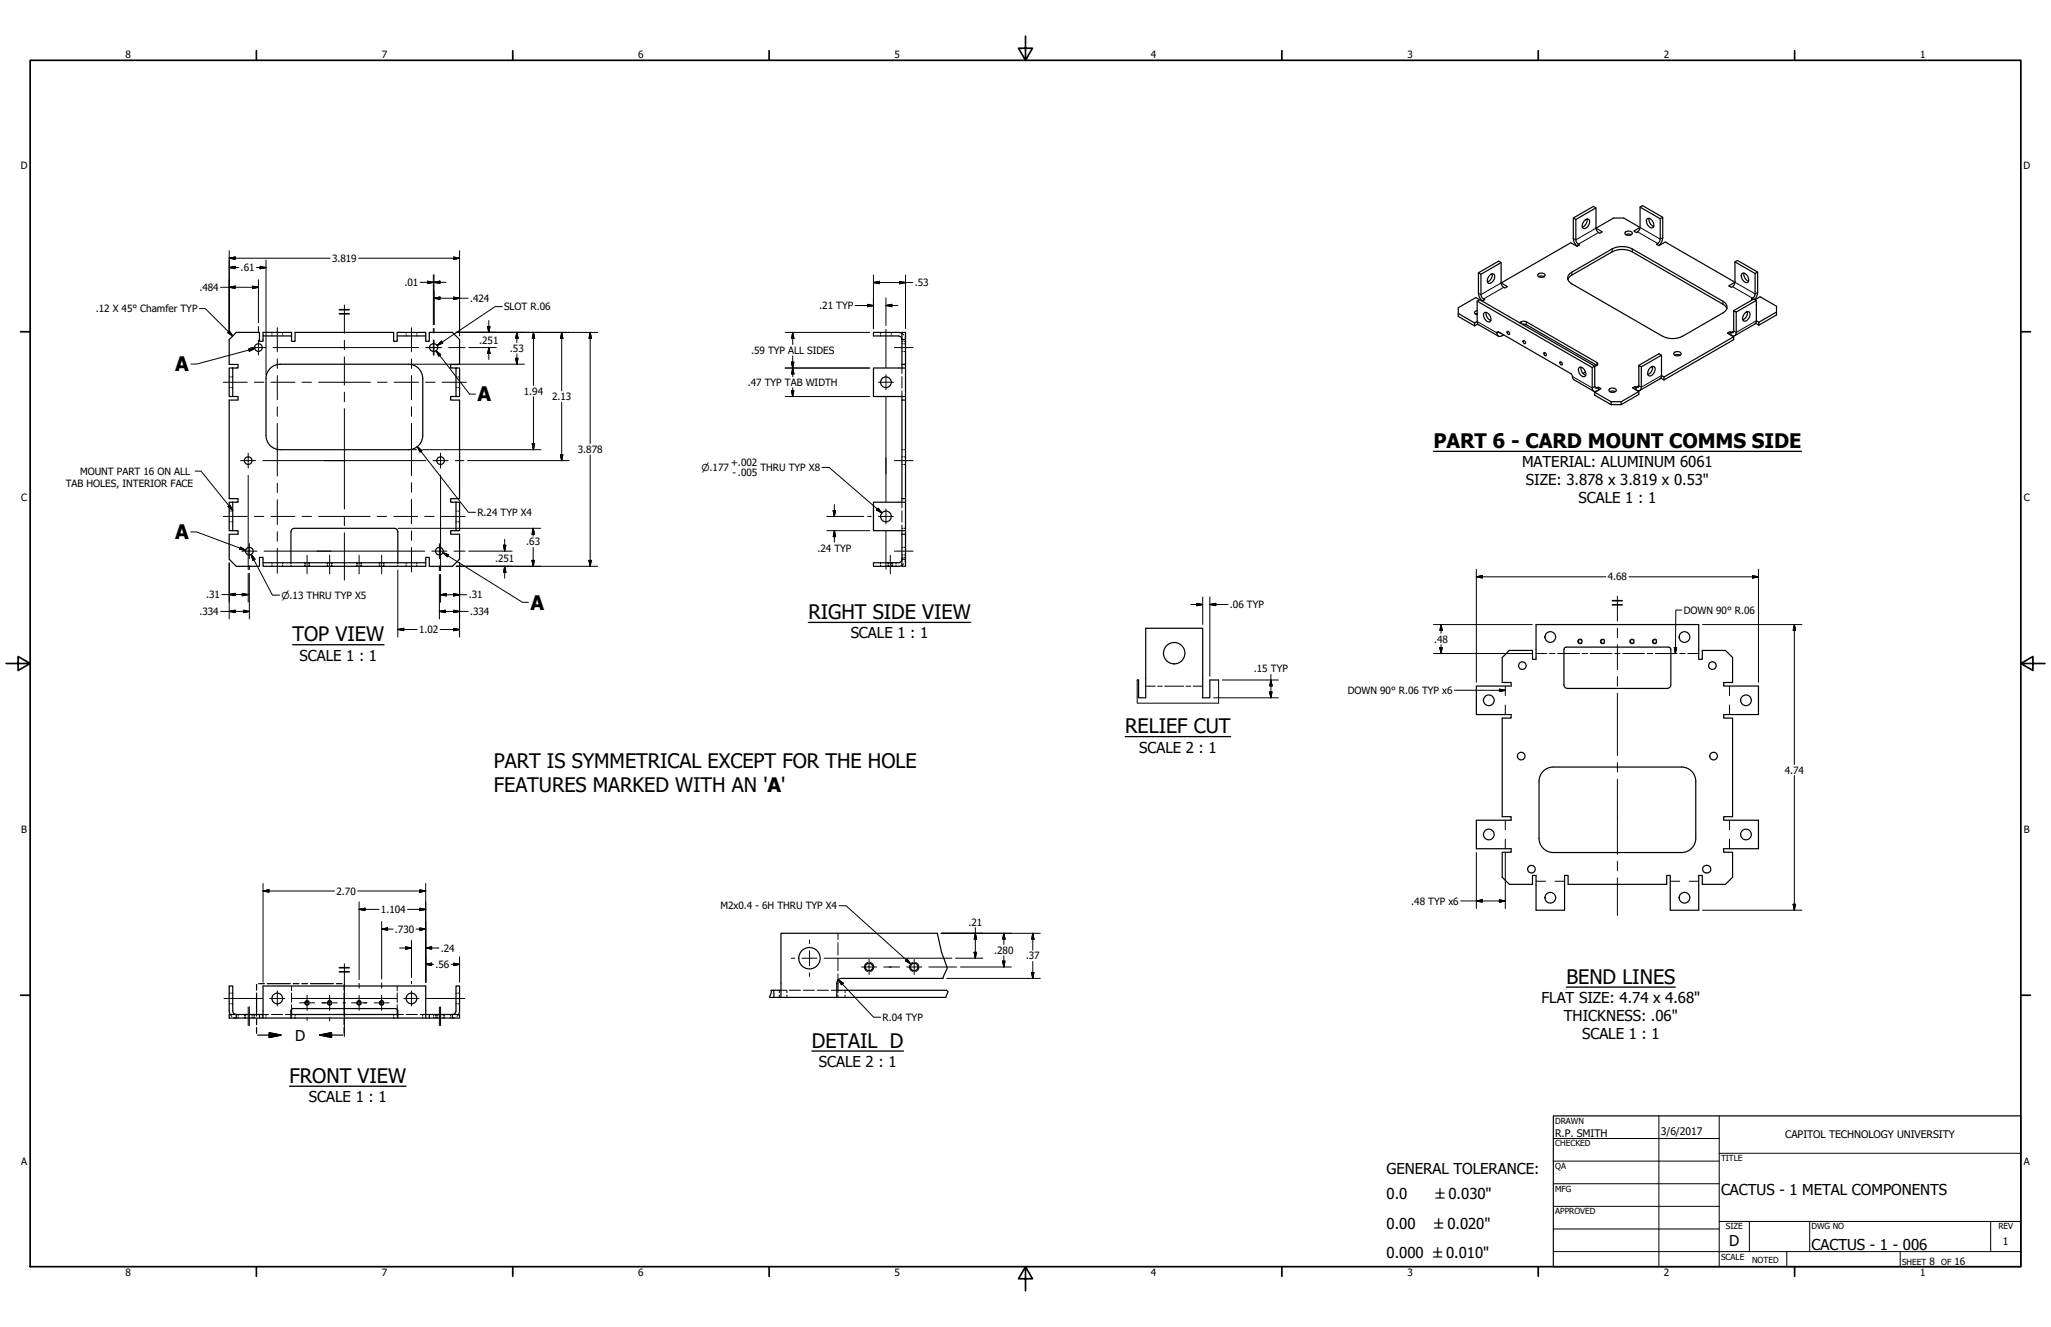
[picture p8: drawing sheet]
<svg xmlns="http://www.w3.org/2000/svg" width="864mm" height="559mm" viewBox="0 0 864 559" stroke-linecap="round" stroke-linejoin="round" font-family="sans-serif">
<!-- layer: Visible Narrow (ANSI) -->
<g fill="none" stroke="#000" stroke-width=".51">
<path d="M662.5 91.8l1 .6v8.6M667.1 93l.7-.6 1.2-.1a2.69 2.69 0 0 1-2.2 4 2 2 0 0 1 .3-3.3zM668.2 92.2a3.2 3.2 0 0 1-2 3.5M672 96.1l2.7 1.5-1.1 .6-.5-.3M672 96.1l7.4-4.3h4.3l6.9 4v-8.6l8.5 4.9v8.6M672 96.1v-8.6l-1-.6-8.5 4.9v8.6M672 87.5l-8.5 4.9M684.2 97.9a1.91 1.91 0 0 1 3.1 .4 1.96 1.96 0 0 1-3.1 .1zM684.5 98.8l1.2-.3 1.2 .3M690.6 87.2l1-.6 8.5 4.9M693.7 92a2.7 2.7 0 0 1 2.4 3.8 2.5 2.5 0 0 1-2.7-3.4zM694.4 91.9a3.2 3.2 0 0 0 1.9 3.5"/>
<path d="M699.1 92.1l1-.6v8.6M622.5 114.9l1.1 .6v8.6M627.2 116l.6-.5 1.2-.1a2.69 2.69 0 0 1-2.1 3.9 2 2 0 0 1 .3-3.3zM628.3 115.3a3.2 3.2 0 0 1-2 3.4M632.1 110.6l-8.5 4.9M647.5 115.6a1.9 1.9 0 0 1 3.1 .4 1.95 1.95 0 0 1-3.1 .1zM647.8 116.5l1.2-.3 1.2 .3M660.2 117.7l1.6-1.8 17-9.8a9.3 9.3 0 0 1 8.5 0l38.2 22 1.6 1.8M661 115.2l17.8-10.4a9.3 9.3 0 0 1 8.5 0l38.2 22.1a2.59 2.59 0 0 1 1.7 2.4 2.59 2.59 0 0 1-1.7 2.5l-17 9.8a9.3 9.3 0 0 1-8.5 0l-38.2-22.1a2.49 2.49 0 0 1-.8-4.3zM661.4 102.2l-29.3 17v-8.6l-1.1-.6-8.5 4.9v8.5M701.2 101.9l29.3 17M730.5 110.3l8.5 4.9v8.6"/>
<path d="M731.6 109.7l8.5 4.9M733.7 115a2.7 2.7 0 0 1 2.4 3.8 2.5 2.5 0 0 1-2.8-3.4zM734.3 115a3.2 3.2 0 0 0 2 3.4M739 115.2l1.1-.6v8.5M110.8 140h12v1.5h-12zM614 132l6.9 4M621.5 125.3l-7.5 4.3v3.6l6.9 4M622 130.8l-1 .5-.2 .4 .2 .3 1 .5M622 132l-.8 .3M634.7 139.5a.92 .92 0 0 1 .9 1.2l-.2 .2a.98 .98 0 0 1-.7-1.4zM640.5 135.5l-.7 .4M641 136.5l1.7 .2"/>
<path d="M737.9 125.6l-.5 .3 .5 .3M739 126.2l2.1-1.2 6.9 4v3.6l-7.4 4.3M739.5 128.1v.6M748 131.4l-7.4 4.3M96.5 155h1.5v12h-1.5zM110.8 141.5v2.2h-1.5v-3.7h-9.8l-3 3v10.5h3.8v1.5h-2.3M113.8 155.1l2.3-1.4 1.9-.3h54a6 6 0 0 1 6 6v24a6 6 0 0 1-6 6h-54a6 6 0 0 1-6-6v-24l.3-1.9zM122.8 141.5v2.2h1.5v-3.7h41.5v3.7h1.5v-3.7h12v1.5h-12M179.3 141.5v2.2h1.5v-3.7h9.7l3 3v10.5h-3.7v1.5h2.2M192 155h1.5v12h-1.5zM379.8 140.4l-1.5-.4h-10.5v1.5h10.5l1.2 .6 .3 .9h1.5M379.8 153.5h1.5"/>
<path d="M381.3 153.5v15M381.3 155h-13.5v12h13.5M381.3 153.5v-13.5h-1.5v15M630.3 140.2a1.3 1.3 0 0 0 .6 1.4 1.3 1.3 0 0 0 1.5-.2l.7-.4M631.5 140l.5 .3M641.4 143.4a.92 .92 0 0 1 .9 1.2l-.2 .2a.98 .98 0 0 1-.7-1.4zM650.2 148.5a.93 .93 0 0 1 .9 1.1l-.2 .2a.97 .97 0 0 1-.7-1.3zM656.9 152.3a.93 .93 0 0 1 .9 1.2l-.2 .2a.97 .97 0 0 1-.7-1.4zM662.1 158.6l.6 1.3M667.6 156.6l-1.1 .6M672.4 153.9l-.9 .5M704.8 148.7a1.91 1.91 0 0 1 3.1 .3 1.95 1.95 0 0 1-3.2 .1z"/>
<path d="M705.1 149.6l1.2-.3 1.2 .3M730 141.8l-29.4 17M730 143l-29.4 17M98 167h2.3v1.5h-3.8v41.5h3.8v1.5h-2.3M192 167h-2.2v1.5h3.7v41.5h-3.7v1.5h2.2M379.8 167v44.5M379.8 168.5h1.5M381.3 168.5v41.5M671.5 165.2l6.9 4M671.5 166.4l6.9 4M677.5 164a1.91 1.91 0 0 1 3.1 .4 1.95 1.95 0 0 1-3.2 .1zM677.8 164.9l1.2-.3 1.2 .3"/>
<path d="M678.4 169.2h4.2M678.4 170.4h4.2M678.4 169.2v1.2M682.6 169.2v1.2M689 163l-.5-.3-1.1 .7 2.6 1.5-7.4 4.3M690 166.1l-7.4 4.3M96.5 211.5h1.5v12h-1.5zM192 211.5h1.5v12h-1.5zM379.8 210h1.5M381.3 210v15h-1.5M381.3 211.5h-13.5v12h13.5M98 223.5h2.3v1.5h-3.8v10.5l3 3h9.8v-3.8h1.5v3.8h68.5v-1.5"/>
<path d="M122.5 237v-13l.3-.9 .7-.6h42.5l1.2 .6 .3 .9v13M192 223.5h-2.2v1.5h3.7v10.5l-3 3h-9.7v-3.8h-1.5v2.3h-68.5M379.8 223.5v15h1.5v-3h-1.5l-.6 1.2-.9 .3h-10.5v1.5h10.5l1.5-.4M381.3 225v10.5M632.5 276.9l3-3h9.8v3.7h1.5v-14.6h68.5v14.6h1.5v-3.7h9.7l3 3v10.5h-3.7v1.5h14.6v12h-14.6v1.5h3.7v41.5h-3.7v1.5h14.6v12h-14.6v1.5h3.7v10.5l-3 3h-9.7v-3.8h-1.5v14.7h-12v-14.7h-1.5v3.8h-41.5v-3.8h-1.5v14.7h-12v-14.7h-1.5v3.8h-9.8l-3-3v-10.5h3.8v-1.5h-14.7v-12h14.7v-1.5h-3.8v-41.5h3.8v-1.5h-14.7v-12h14.7v-1.5h-3.8zM658.8 272.8l.7-.3 43.4 .1 .6 .9v15.4l-.6 .7-.9 .3-42.4-.1-.8-.5-.3-.9v-14.9zM478.8 286.3h.6v7.5h3v-29.2h24v29.2h3v-7.5h3.7M649.8 324.8l2.3-1.5 1.9-.3h54a6 6 0 0 1 6 6v24a6 6 0 0 1-6 6h-54a6 6 0 0 1-6-6v-24l.3-1.9zM394.7 393h-65.9v27M324.7 417h1.1v3M325.8 417h3M352.3 417h46.3"/>
<path d="M352.8 412.7v4.3M397 412l-43.2 .1-.9 .5-.5 .9-.1 6.5M96.9 427.2l-.4-1.5v-10.5h1.5v10.5l.6 1.2 .9 .3v1.5M109.3 428.7h13.2M109.3 427.2v1.5M110.8 428.7v-13.5h68.5v13.5M110.8 427.2h-14.3v1.5h12.8M122.5 428.7l.1-3.4 .9-.6h43l.9 .6 .1 3.4M122.5 428.7h45M122.5 427.2h45M122.8 425v2.2M167.3 425v2.2"/>
<path d="M167.5 428.7h13.3M179.3 427.2h1.5M190.5 427.2h-9.7v1.5M190.5 427.2h3v1.5h-12.7M190.5 427.2v1.5M193.1 427.2l.4-1.5v-10.5h-1.5v10.5l-.6 1.2-.9 .3M324 420h1.8M325.8 420h26.5M352.3 420h45.9"/>
<circle cx="108.8" cy="146.4" r="1.6"/>
<circle cx="182.6" cy="146.4" r="1.68"/>
<circle cx="373" cy="161" r="2.25"/>
<circle cx="104.5" cy="194" r="1.6"/>
<circle cx="185.5" cy="194" r="1.6"/>
<circle cx="373" cy="217.5" r="2.25"/>
<circle cx="105" cy="232.1" r="1.6"/>
<circle cx="185" cy="232.1" r="1.6"/>
<circle cx="494.4" cy="275.1" r="4.5"/>
<circle cx="652.8" cy="268.3" r="2.25"/>
<circle cx="665.3" cy="270.1" r=".79"/>
<circle cx="674.8" cy="270.1" r=".79"/>
<circle cx="687.2" cy="270.1" r=".79"/>
<circle cx="696.7" cy="270.1" r=".79"/>
<circle cx="709.3" cy="268.3" r="2.25"/>
<circle cx="626.9" cy="294.9" r="2.25"/>
<circle cx="641" cy="280.3" r="1.6"/>
<circle cx="721" cy="280.3" r="1.6"/>
<circle cx="735.2" cy="294.9" r="2.25"/>
<circle cx="640.5" cy="318.4" r="1.6"/>
<circle cx="721.5" cy="318.4" r="1.6"/>
<circle cx="626.9" cy="351.4" r="2.25"/>
<circle cx="735.2" cy="351.4" r="2.25"/>
<circle cx="644.8" cy="366" r="1.6"/>
<circle cx="652.8" cy="378" r="2.25"/>
<circle cx="709.3" cy="378" r="2.25"/>
<circle cx="718.6" cy="365.9" r="1.68"/>
<circle cx="340.8" cy="403.5" r="4.5"/>
<circle cx="365.9" cy="407.2" r="1.57"/>
<circle cx="384.9" cy="407.2" r="1.57"/>
<circle cx="116.8" cy="420.5" r="2.25"/>
<circle cx="129.3" cy="422.3" r=".79"/>
<circle cx="138.8" cy="422.3" r=".79"/>
<circle cx="151.2" cy="422.3" r=".79"/>
<circle cx="160.7" cy="422.3" r=".79"/>
<circle cx="173.3" cy="420.5" r="2.25"/>
</g>
<!-- layer: Border (ANSI) -->
<g fill="none" stroke="#000" stroke-width=".42">
<path d="M672 96.1l-8.5 4.9-1-.6M673.1 97.9l-8.5 4.9v.6M689.5 97.6l8.5 4.9M690.6 95.8l8.5 4.9 1-.6M632.1 119.2l-8.5 4.9-1.1-.7M661.8 114.6v1.3M678.8 104.8v1.3M687.3 104.8v1.3M730.5 118.9l8.5 4.9 1.1-.7M622 135.4l8.3 4.8 .7-.4M633.1 121l-8.5 4.9v.6M640.5 135.5v.8"/>
<path d="M642.7 135.5v1.2M725.5 126.9v1.2M729.5 120.7l8.4 4.9M739.5 135.1l-8.4 4.9-1.1-.6-1.1 .6v1.2M662.1 158.6l8.3 4.8 1.1-.7 1 .7M672.4 152.6v1.3M699.6 158.1l-8.5 4.9-1.1-.6-1 .6v1.3M478.8 286.3v9.8h34.3v-9.8"/>
</g>
<g fill="none" stroke="#000" stroke-width=".51">
<path d="M672 96.1l.3 1 .8 .8M687.9 97.3l2.7-1.5-.7 1.5-.9 .6zM632.1 119.2l2.6 1.5-1 .6-1-.6zM662.5 100.4a4.7 4.7 0 0 0 1.6 3.3M663.5 101l.7 1.5 .9 .6-1 .6-2.7-1.5M699.1 100.7l-.7 1.5-.9 .6 1 .6 2.7-1.5M700.1 100.1a4.7 4.7 0 0 1-1.6 3.3M731.6 109.7l-1.1 .6v8.6M621.5 125.3l1.5 .9M622 135.4l.6 1.4 8.3 4.8M622 135.4l-1.1 .6v1.2l1.4-.7M622 126.8l48.4 28"/>
<path d="M622.5 123.4a4.7 4.7 0 0 0 1.7 3.4M623 126.2l-1 .6v8.6M623 126.2l48.5 28M623.6 124.1l.6 1.5 1 .6-1.1 .6M625.2 131.6a2.7 2.7 0 0 1 2.3 3.8 2.5 2.5 0 0 1-2.7-3.4zM625.8 131.5a3.2 3.2 0 0 0 1.9 3.5M640.5 135.5l1.1-.3 1.1 .3 29.7 17.1 .4 .7-.1 .3-.3 .3-29.7-17.2M727.9 120.4l2.6-1.5-.6 1.5-1 .6zM728.4 139.7v1.2M730 130.8l8.5-4.9 1 .6v8.6M731.1 131.4l-1.1-.6-.1 9-.6 .3-.9-.4-1.1 .6 2.7 1.5v1.2M734.6 131.9l1.3-.7 .6 .1a2.7 2.7 0 0 1-2.1 4 2.01 2.01 0 0 1 .2-3.4z"/>
<path d="M735.8 131.2a3.2 3.2 0 0 1-2 3.5M739 123.8l-.3 1-.8 .8M739.5 135.1l-.6 1.4-8.5 4.9M739.5 126.5l-8.4 4.9v8.6a1.3 1.3 0 0 1-.7 1.3 1.3 1.3 0 0 1-1.5-.1M739.5 135.1l1.1 .6v1.2l-1.3-.8M740.1 123.1l-.4 1.6-.9 1.4M630.3 140.2l.1-.4h.6l30.4 17.5 .7 1.3M662.7 159.9l8.3 4.8M665.1 154.6a2.7 2.7 0 0 1 2.4 3.8 2.46 2.46 0 0 1-2.4-1.1 2.46 2.46 0 0 1 0-2.7zM665.7 154.6a3.2 3.2 0 0 0 2 3.4M690 153.9l8.5-4.9 1.1 .6v8.5M691.1 154.5l-1.1-.6v8.5l-.3 .7-.7-.1"/>
<path d="M694.7 155l1.3-.7 .5 .1a2.7 2.7 0 0 1-2.1 3.9 2.01 2.01 0 0 1 .3-3.3zM695.8 154.3a3.2 3.2 0 0 1-2 3.4M699.6 158.1l-.6 1.4-8.5 4.9M699.6 149.6l-8.5 4.9v8.5a1.3 1.3 0 0 1-.6 1.4 1.3 1.3 0 0 1-1.5-.1M699.6 158.1l1 .7v1.2l-1.3-.8M672.5 164.6a1.3 1.3 0 0 1-1.5 .1 1.3 1.3 0 0 1-.6-1.3v-8.6l1.1-.6 .1 9 .5 .3 1-.5 1 .7-2.6 1.5v1.2M673.1 163v1.3M688.5 162.7v1.3M690 164.9v1.2M108 414.5v2.5M108 418.2v9.7M108.9 414.2h2.4"/>
<path d="M112.5 414.2h9.7M123.4 414.2h2.5M127.1 414.2h2.4M130.7 414.2h9.7M141.6 414.2h2.4M144.9 414.5v2.5M144.9 418.2v9.7M108 429.1v2.4M108 432.7v2.4M108.5 435.9h9.8M113.3 434.9l5 1-5 1zM134.6 435.9l5-1v2z"/>
<path d="M134.6 435.9h9.8M144.9 429.1v2.4M144.9 432.7v2.4"/>
</g>
<!-- layer: Symbol (ANSI) -->
<path d="M603.5 190.1h155M123.2 271.5h38.5M340.4 262.1h68.3M473.8 310.2h44.3M659.6 415.7h45.8M121.9 457.4h49.1M341.9 442.6h38.5" fill="none" stroke="#000" stroke-width=".55"/>
<!-- layer: Dimension (ANSI) -->
<g fill="none" stroke="#000" stroke-width=".42">
<path d="M96.5 112.7l2.5-.5v1zM96.5 108.7l2.5-.5v1zM96.5 105.6v34M96.5 112.7h4M96.5 108.7h42.5M108 112.7h4M108.8 117.8v18.1M109.5 112.2l2.5 .5-2.5 .5zM112 109.5v36.8M151 108.7h42.5M176.9 118.9h5.6M180 118.4l2.5 .5-2.5 .5z"/>
<path d="M182.5 115.7v21M182.7 118.9l2.5-.5v1zM182.7 115.7v21M182.7 118.9h5M191 108.2l2.5 .5-2.5 .5zM193.5 105.6v35.8M367.8 119l2.5-.5v1zM367.8 119h16.5M367.8 115.8v22.6M378.8 118.5l2.5 .5-2.5 .5zM381.3 115.8v22.6M92.9 121h15.9"/>
<path d="M96.5 121l2.5-.5v1zM106.3 120.5l2.5 .5-2.5 .5zM116.8 138v10.2M145 128.4v11.9M173.3 138v10.2M182.7 125.6l2.5-.5v1zM182.7 125.6h14.4M191 125.1l2.5 .5-2.5 .5zM192.1 140h59.6M205.3 137.5h1l-.5 2.5zM205.8 135v5M211.5 129.1h-3l-24.4 16.4"/>
<path d="M217.6 140l.5 2.5h-1zM217.6 140v4.3M224.6 140l.5 2.5h-1zM224.6 140v22.3M236.5 140l.5 2.5h-1zM236.5 140v24.6M248.5 140l.5 2.5h-1zM248.5 140v46.8M330.6 140h35.6M333.8 140l.5 2.5h-1zM333.8 140v5.1M360.1 128.7h7.7"/>
<path d="M365.3 128.2l2.5 .5-2.5 .5zM373 128.7l2.5-.5v1zM373 128.7h5M373 125.5v11.6M112 146.5v11.3M116.8 151.2v3.9M116.8 158.1v10.2M145 143.3v4M145 150.3v11.8M173.3 151.2v3.9M173.3 158.1v10.2M173.6 153.4h47.2"/>
<path d="M185.9 143.7l.5 .8-2.3 1zM197.4 146.4h11.6M205.8 146.4l.5 2.5h-1zM205.8 146.4v5M217.1 150.9h1l-.5 2.5zM217.6 149.1v4.3M330.6 155h35.6M333.3 152.5h1l-.5 2.5zM333.8 155l.5 2.5h-1zM333.8 149.9v8.7M376.6 146.4h7.9M94 161h10.1"/>
<path d="M107.1 161h4M114.1 161h10.1M116.8 171.3v4M116.8 178.3v22.2M127.2 161h4M134.2 161h21.8M145 165.1v4M145 172.1v42.3M159 161h4M166 161h10.2M173.3 171.3v4M173.3 178.3v22"/>
<path d="M179.2 161h4M186.2 161h10.2M224.6 167.1v22.3M236.5 169.4v24.6M330.6 167h35.6M333.3 164.5h1l-.5 2.5zM333.8 163.3v3.7M173.6 189.4h1.8M175.7 188.1l1.9 1.7-.8 .6zM175.7 188.1l21.5 27.6h3M177.9 189.4h7.5M185.6 189.4h42.2"/>
<path d="M196.9 194h42.8M224.1 186.9h1l-.5 2.5zM236 191.5h1l-.5 2.5zM248.5 191.6v46.9M376.6 194h7.9M94 217.5h10.1M107.1 217.5h4M114.1 217.5h10.1M116.8 203.5v3.9M116.8 210.4v10.5M127.2 217.5h4M134.2 217.5h21.6"/>
<path d="M145 217.4v4M158.8 217.5h4M165.8 217.5h10M173.3 203.3v4M173.3 210.3v10.3M178.8 217.5h4M185.8 217.5h10.1M348.1 217.5h15.6M350.8 215h1l-.5 2.5zM351.3 212.5v5M96.5 237.1v23.5M116.8 223.9v4"/>
<path d="M116.8 230.9v10.5M128.3 237v.5M128.3 238v.5M129.3 233.8v7.8M130.3 237v.5M130.3 238v.5M137.8 237v.5M137.8 238v.5M138.8 233.8v7.8M139.8 237v.5M139.8 238v.5M145 224.4v19.9"/>
<path d="M150.2 237v.5M150.2 238v.5M151.2 233.8v7.8M152.2 237v.5M152.2 238v.5M159.7 237v.5M159.7 238v.5M160.7 233.8v7.8M161.7 237v.5M161.7 238v.5M167.6 222.5h5.6M173.3 223.6v4"/>
<path d="M173.3 230.6v10.3M173.4 222.5h12M185.6 222.5h42.1M192.1 238.5h59.6M193.5 237.1v31.2M197.4 232.1h18.3M212 229.6h1l-.5 2.5zM212.5 238.5l.5 2.5h-1zM212.5 227.1v5M212.5 238.5v5M224 236h1l-.5 2.5zM224.5 222.5l.5 2.5h-1z"/>
<path d="M224.5 222.5v3.3M224.5 230.6v7.9M248 236h1l-.5 2.5zM348.1 223.5h18.1M351.3 223.5l.5 2.5h-1zM351.3 223.5v4.9M373.9 237v.5M373.9 238v.5M374.9 233.8v7.8M375.9 237v.5M375.9 238v.5M376.6 232.1h7.9"/>
<path d="M621.6 239.7v47.6M740.4 239.7v47.6M92.9 257.5h12.1M93.4 250.4h11.1M96.5 257.5l2.5-.5v1zM96.5 250.4l2.5-.5v1zM102 249.9l2.5 .5-2.5 .5zM102.5 257l2.5 .5-2.5 .5zM104.5 241.5v12M105 241.4v19.2M167.5 240.1v28.2M185 257.5l2.5-.5v1z"/>
<path d="M185 257.5h12.1M185 241.9v18.7M185.5 250.5l2.5-.5v1zM185.5 250.5h11.1M185.5 241.9v11.7M191 257l2.5 .5-2.5 .5zM191 250l2.5 .5-2.5 .5zM501.4 254.6h5M503.9 254.1l2.5 .5-2.5 .5zM506.4 251.4v11.6M509.4 254.6l2.5-.5v1zM509.4 254.6h7.7"/>
<path d="M509.4 251.4v33.4M621.6 242.9l2.5-.5v1zM621.6 242.9h54.6M681 251v10.5M685.9 242.9h54.5M737.9 242.4l2.5 .5-2.5 .5zM167.5 265.1l2.5-.5v1zM167.5 265.1h8.1M185.4 265.1h8.1M191 264.6l2.5 .5-2.5 .5zM603.6 275.2h41.6M603.6 263h41.6"/>
<path d="M606.3 272.7h1l-.5 2.5zM606.8 263l.5 2.5h-1zM606.8 263v3.7M606.8 271.5v3.7M666.1 269.5l-1.1-.3-.7 .9 .7 1 1.1-.4M675.6 269.5l-1.1-.3-.7 .9 .7 1 1.1-.4M681 264.5v4M681 271.5v10.5M688 269.5l-1.1-.3-.7 .9 .7 1 1.1-.4M697.5 269.5l-1.1-.3-.7 .9 .7 1 1.1-.4M716.9 263h41.8M755.5 263l.5 2.5h-1z"/>
<path d="M755.5 263v58.9M511 293.8h27.3M514.7 286.3h23.6M534.6 291.3h1l-.5 2.5zM535.1 286.3l.5 2.5h-1zM535.1 284v9.8M681 285v3.9M681 291.9v26.3M681 321.2v3.9M681 328.1v31.6M755.5 326.6v56.7M621.6 359v23.6"/>
<path d="M633.8 359v23.6M110.8 375.2l2.5-.5v1zM110.8 375.2h30.1M110.8 372v41.6M150.6 375.2h28.7M151.2 379.8v32.7M176.8 374.7l2.5 .5-2.5 .5zM179.3 372v41.6M615 379.4h18.8M621.6 379.4l2.5-.5v1zM631.3 378.9l2.5 .5-2.5 .5zM681 362.7v4"/>
<path d="M681 369.7v15.8M151.2 382.9l2.5-.5v1zM151.2 382.9h8.4M160.7 391.2l2.5-.5v1zM160.7 391.2h4.8M160.7 388.1v24.2M168.3 399.2h5M170.8 398.7l2.5 .5-2.5 .5zM171.6 382.9h7.7M173.3 396v15.6M175.2 391.2h4.1M176.8 390.7l2.5 .5-2.5 .5z"/>
<path d="M176.8 382.4l2.5 .5-2.5 .5zM179.3 399.2l2.5-.5v1zM179.3 399.2h5.5M396.3 393h41.7M410.7 393l.5 2.5h-1zM410.7 390.6v12.9M422.7 393l.5 2.5h-1zM422.7 393v4.7M434.9 393l.5 2.5h-1zM434.9 393v7.1M716.9 383.3h41.8M755 380.8h1l-.5 2.5z"/>
<path d="M145 405.9v30.6M179.3 406.1l2.5-.5v1zM179.3 406.1h3.3M190 406.1h3.5M191 405.6l2.5 .5-2.5 .5zM193.5 402.9v10.7M353 412.5l2 1.5-.7 .7zM353 412.5l14.8 15.8h3M365.3 405.3a2 2 0 0 0-1.4 1.9 2 2 0 0 0 1.4 1.9M366.5 405.3a1.94 1.94 0 0 1 1.4 1.9 1.94 1.94 0 0 1-1.4 1.9M384.3 405.3a2 2 0 0 0-1.4 1.9 2 2 0 0 0 1.4 1.9M385.5 405.3a1.94 1.94 0 0 1 1.4 1.9 1.94 1.94 0 0 1-1.4 1.9"/>
<path d="M398.6 412h39.4M402.4 403.5h11.5M404.4 407.2h21.5M410.2 401h1l-.5 2.5zM422.2 404.7h1l-.5 2.5zM422.7 402.5v4.7M434.4 409.5h1l-.5 2.5zM434.9 404.9v7.1M104.5 424v7.9M105 424v7.9M130.1 421.7l-1.1-.4-.7 1 .7 1 1.1-.4M139.6 421.7l-1.1-.4-.7 1 .7 1 1.1-.4"/>
<path d="M152 421.7l-1.1-.4-.7 1 .7 1 1.1-.4M161.5 421.7l-1.1-.4-.7 1 .7 1 1.1-.4M185 424v7.9M185.5 424v7.9"/>
</g>
<!-- layer: Center Mark (ANSI) -->
<g fill="none" stroke="#000" stroke-width=".42">
<path d="M646.8 275.2h4.5M652.5 275.2h2.3M655.9 275.2h9.1M666.2 275.2h2.3M669.6 275.2h9.1M679.9 275.2h2.3M683.3 275.2h9.1M693.6 275.2h2.3M697 275.2h9.1M707.3 275.2h2.3M710.7 275.2h4.6M482.4 289h4"/>
<path d="M487.4 289h2M490.4 289h8M499.4 289h2M502.4 289h4M633.8 288.9v4M633.8 296.9v4M728.2 288.9v4M728.2 296.9v4M633.8 345.4v4M633.8 353.4v4M728.2 345.4v4M728.2 353.4v4"/>
<path d="M646.8 371.1h4M654.8 371.1h4M703.3 371.1h4M711.3 371.1h4"/>
</g>
<!-- layer: Hidden (ANSI) -->
<g fill="none" stroke="#000" stroke-width=".42">
<path d="M114.5 140v.5M119 140v.5M171 140v.5M175.5 140v.5M370.8 140v.5M375.3 140v.5M96.5 158.7h.5M97.5 158.7h.5M114.5 141v.5M119 141v.5M171 141v.5M175.5 141v.5"/>
<path d="M192 158.7h.5M193 158.7h.5M370.8 141v.5M375.3 141v.5M379.8 140.4l.8 .6M379.8 155v2.4M379.8 158.6v4.8M379.8 143.7h.5M379.8 153.4h.5M379.8 144.8h.5M379.8 148h.5M380.8 143.7h.5"/>
<path d="M380.8 153.4h.5M380.8 144.8h.5M380.8 148h.5M381.1 141.9l.2 1.1M96.5 163.2h.5M97.5 163.2h.5M192 163.2h.5M193 163.2h.5M379.8 164.6v2.4M379.8 189.4h.5M379.8 192.4h.5M379.8 195.6h.5"/>
<path d="M380.8 189.4h.5M380.8 192.4h.5M380.8 195.6h.5M96.5 215.2h.5M96.5 219.7h.5M97.5 215.2h.5M97.5 219.7h.5M192 215.2h.5M192 219.7h.5M193 215.2h.5M193 219.7h.5M379.8 211.5v2.4"/>
<path d="M379.8 215.1v4.8M114.5 237v.5M114.5 238v.5M119 237v.5M119 238v.5M122.5 237v.5M122.5 238v.5M128.5 237v.5M128.5 238v.5M130.1 237v.5M130.1 238v.5M138 237v.5"/>
<path d="M138 238v.5M139.6 237v.5M139.6 238v.5M150.4 237v.5M150.4 238v.5M152 237v.5M152 238v.5M159.9 237v.5M159.9 238v.5M161.5 237v.5M161.5 238v.5M167.5 237v.5"/>
<path d="M167.5 238v.5M171 237v.5M171 238v.5M175.5 237v.5M175.5 238v.5M370.8 237v.5M370.8 238v.5M374.1 237v.5M374.1 238v.5M375.3 237v.5M375.3 238v.5M375.7 237v.5"/>
<path d="M375.7 238v.5M377.3 237v.5M377.3 238v.5M379.8 222.5h.5M379.8 221.1v2.4M379.8 234.7h.5M379.8 230.5h.5M379.8 233.7h.5M380.6 237.4l-.8 .7M380.8 222.5h.5M380.8 234.7h.5M380.8 230.5h.5"/>
<path d="M380.8 233.7h.5M381.3 235.5l-.2 1M352.8 393v2.6M352.8 396.9v5.3M96.5 418.2h.5M97.5 418.2h.5M122.8 415.2v2M122.8 418.2v3.9M167.3 415.2v2M167.3 418.2v3.9M192 418.2h.5M193 418.2h.5"/>
<path d="M328.1 417v1M328.1 419v1M328.8 417h2.4M331.3 417v1M331.3 419v1M332.4 417h4.7M338.2 417h4.7M344.1 417h4.7M350 417h2.3M352.8 403.5v5.2M352.8 410.1v2.6M352.8 417v1"/>
<path d="M352.8 419v1M355.8 417v1M355.8 419v1M96.5 422.7h.5M96.9 427.2l.7 .8M97.5 422.7h.5M98.5 428.5l1 .2M100.3 427.2v.5M100.3 428.2v.5M102.9 427.2v.5M102.9 428.2v.5M103.4 427.2v.5"/>
<path d="M103.4 428.2v.5M106.1 427.2v.5M106.1 428.2v.5M106.6 427.2v.5M106.6 428.2v.5M107.2 427.2v.5M107.2 428.2v.5M110.4 427.2v.5M110.4 428.2v.5M110.8 427.2h2.3M112 427.2v.5M112 428.2v.5"/>
<path d="M114.3 427.2h4.7M120.2 427.2h2.3M122.8 423.1v1.9M122.8 427.2v.5M122.8 428.2v.5M124.3 427.2v.5M124.3 428.2v.5M165.8 427.2v.5M165.8 428.2v.5M167.3 423.1v1.9M167.3 427.2v.5M167.3 428.2v.5"/>
<path d="M167.5 427.2h2.4M171 427.2h4.7M176.9 427.2h2.4M178 427.2v.5M178 428.2v.5M180.9 427.2v.5M180.9 428.2v.5M182.6 427.2v.5M182.6 428.2v.5M183.4 427.2v.5M183.4 428.2v.5M183.9 427.2v.5"/>
<path d="M183.9 428.2v.5M184.3 427.2v.5M184.3 428.2v.5M186.6 427.2v.5M186.6 428.2v.5M187.1 427.2v.5M187.1 428.2v.5M189.8 427.2v.5M189.8 428.2v.5M191.5 428.5l-1 .2M192 422.7h.5M193 422.7h.5"/>
<path d="M193.1 427.2l-.7 .8"/>
</g>
<!-- layer: Title (ANSI) -->
<path d="M394.7 393l1.8 8 2.4 6.7-1.9 4.3M324.7 417l.2 .7-.9 2.3M398.6 417l.6 .7-1 2.3" fill="none" stroke="#000" stroke-width=".51"/>
<!-- layer: Border (ANSI) -->
<path d="M113.3 436.9l5-1zM113.3 434.9l5 1-5 1zM134.6 435.9l5-1zM134.6 435.9l5-1v2z" fill="#000" stroke="#000" stroke-width=".51"/>
<!-- layer: Dimension (ANSI) -->
<g fill="none" stroke="#000" stroke-width=".71">
<path d="M431.8 15.2v10.2l-2.9-5.1h5.8l-2.9 5.1M12.7 25.4h838.2v508h-838.2zM107.9 21.3v4.1M215.9 21.3v4.1M323.8 21.3v4.1M539.8 21.3v4.1M647.7 21.3v4.1M755.6 21.3v4.1M8.6 139.7h4.1M850.9 139.7h4.1M2.5 279.4h10.2l-5.1-2.9v5.8l5.1-2.9M850.9 279.4l5.1 2.9v-5.8l-5.1 2.9h10.2"/>
<path d="M8.6 419.1h4.1M850.9 419.1h4.1M107.9 533.4v4.1M215.9 533.4v4.1M323.8 533.4v4.1M431.8 533.4l2.9 5.1h-5.8l2.9-5.1v10.2M539.8 533.4v4.1M647.7 533.4v4.1M755.6 533.4v4.1"/>
</g>
<!-- layer: Visible (ANSI) -->
<g fill="none" stroke="#000" stroke-width=".42">
<path d="M654 479.4h69.9M698.5 469.9v63.5M723.9 469.9v63.5M654 488.9h69.9M654 498.5h69.9M723.9 485.6h127M654 508h69.9M654 517.5h69.9M723.9 514.3h127M736.6 514.3v12.7M762 514.3v12.7M838.2 514.3v12.7"/>
<path d="M654 527h196.9M752.3 527v6.4M800.1 527v6.4"/>
</g>
<path d="M654 469.9h196.9v63.5h-196.9z" fill="none" stroke="#000" stroke-width=".51"/>
<!-- layer: Symbol (ANSI) -->
<g fill="none" stroke="#000" stroke-width=".42">
<path d="M84 130h2.5l11.5 11.5M96.6 139.4l1.4 2.1-2.1-1.4zM104.7 146.9l2.6-.2-2.3 1.2zM107.3 146.7l-24.4 6.6h-2.5M183.6 147.7l1.9 1.7-.8 .6zM183.6 147.7l10.2 13.2M193.9 161.1l3.8 4.9h2.5M82.2 198.4h2.5l13.3 16.6M346.1 196.8h3l22.2 19.2M96 213.3l.8-.6 1.2 2.3zM369.8 214l1.5 2-2.2-1.3zM80.3 224h2.5l20.6 7.7"/>
<path d="M101.3 230.4l2.1 1.3-2.5-.4zM105.7 233.5l1.6 2-.8 .5zM105.7 233.5l9 17.1h3M186.5 232.7l2.4 .9-.6 .9zM186.5 232.7l33.5 21h2.5M708.1 256.9h-2.5l-.1 18.3M705 272.7h1l-.5 2.5zM612.4 290.7h21.4M631.3 290.2l2.5 .5-2.5 .5zM353.3 381.4h3l27.2 24.5M381.9 403.8l1.6 2.1-2.2-1.3z"/>
</g>
<g fill="#000" stroke="#000" stroke-width=".42">
<path d="M95.9 140.1l2.1 1.4zM96.6 139.4l1.4 2.1-2.1-1.4zM105 147.9l2.3-1.2zM104.7 146.9l2.6-.2-2.3 1.2zM183.6 147.7l1.9 1.7zM183.6 147.7l1.9 1.7-.8 .6zM96 213.3l2 1.7zM96 213.3l.8-.6 1.2 2.3zM369.1 214.7l2.2 1.3zM369.8 214l1.5 2-2.2-1.3zM100.9 231.3l2.5 .4zM101.3 230.4l2.1 1.3-2.5-.4z"/>
<path d="M105.7 233.5l1.6 2zM105.7 233.5l1.6 2-.8 .5zM186.5 232.7l2.4 .9zM186.5 232.7l2.4 .9-.6 .9zM705 272.7l.5 2.5zM705 272.7h1l-.5 2.5zM631.3 291.2l2.5-.5zM631.3 290.2l2.5 .5-2.5 .5zM381.3 404.6l2.2 1.3zM381.9 403.8l1.6 2.1-2.2-1.3z"/>
</g>
<!-- layer: Dimension (ANSI) -->
<g fill="#000" stroke="#000" stroke-width=".42">
<path d="M96.5 112.7l2.5-.5zM96.5 112.7l2.5-.5v1zM96.5 108.7l2.5-.5zM96.5 108.7l2.5-.5v1zM109.5 113.2l2.5-.5zM109.5 112.2l2.5 .5-2.5 .5zM180 119.4l2.5-.5zM180 118.4l2.5 .5-2.5 .5zM182.7 118.9l2.5-.5zM182.7 118.9l2.5-.5v1zM191 109.2l2.5-.5zM191 108.2l2.5 .5-2.5 .5z"/>
<path d="M367.8 119l2.5-.5zM367.8 119l2.5-.5v1zM378.8 119.5l2.5-.5zM378.8 118.5l2.5 .5-2.5 .5zM96.5 121l2.5-.5zM96.5 121l2.5-.5v1zM106.3 121.5l2.5-.5zM106.3 120.5l2.5 .5-2.5 .5zM182.7 125.6l2.5-.5zM182.7 125.6l2.5-.5v1zM191 126.1l2.5-.5zM191 125.1l2.5 .5-2.5 .5z"/>
<path d="M205.3 137.5l.5 2.5zM205.3 137.5h1l-.5 2.5zM365.3 129.2l2.5-.5zM365.3 128.2l2.5 .5-2.5 .5zM373 128.7l2.5-.5zM373 128.7l2.5-.5v1zM185.9 143.7l-1.8 1.8zM185.9 143.7l.5 .8-2.3 1zM205.8 146.4l.5 2.5zM205.8 146.4l.5 2.5h-1zM217.1 150.9l.5 2.5zM217.1 150.9h1l-.5 2.5z"/>
<path d="M217.6 140l.5 2.5zM217.6 140l.5 2.5h-1zM224.6 140l.5 2.5zM224.6 140l.5 2.5h-1zM236.5 140l.5 2.5zM236.5 140l.5 2.5h-1zM248.5 140l.5 2.5zM248.5 140l.5 2.5h-1zM333.3 152.5l.5 2.5zM333.3 152.5h1l-.5 2.5zM333.8 155l.5 2.5zM333.8 155l.5 2.5h-1z"/>
<path d="M333.8 140l.5 2.5zM333.8 140l.5 2.5h-1zM333.3 164.5l.5 2.5zM333.3 164.5h1l-.5 2.5zM175.7 188.1l1.9 1.7zM175.7 188.1l1.9 1.7-.8 .6zM224.1 186.9l.5 2.5zM224.1 186.9h1l-.5 2.5zM236 191.5l.5 2.5zM236 191.5h1l-.5 2.5zM350.8 215l.5 2.5zM350.8 215h1l-.5 2.5z"/>
<path d="M212 229.6l.5 2.5zM212 229.6h1l-.5 2.5zM224 236l.5 2.5zM224 236h1l-.5 2.5zM224.5 222.5l.5 2.5zM224.5 222.5l.5 2.5h-1zM248 236l.5 2.5zM248 236h1l-.5 2.5zM351.3 223.5l.5 2.5zM351.3 223.5l.5 2.5h-1zM96.5 257.5l2.5-.5zM96.5 257.5l2.5-.5v1z"/>
<path d="M96.5 250.4l2.5-.5zM96.5 250.4l2.5-.5v1zM102 250.9l2.5-.5zM102 249.9l2.5 .5-2.5 .5zM102.5 258l2.5-.5zM102.5 257l2.5 .5-2.5 .5zM185 257.5l2.5-.5zM185 257.5l2.5-.5v1zM185.5 250.5l2.5-.5zM185.5 250.5l2.5-.5v1zM191 258l2.5-.5zM191 257l2.5 .5-2.5 .5z"/>
<path d="M191 251l2.5-.5zM191 250l2.5 .5-2.5 .5zM212.5 238.5l.5 2.5zM212.5 238.5l.5 2.5h-1zM503.9 255.1l2.5-.5zM503.9 254.1l2.5 .5-2.5 .5zM509.4 254.6l2.5-.5zM509.4 254.6l2.5-.5v1zM621.6 242.9l2.5-.5zM621.6 242.9l2.5-.5v1zM737.9 243.4l2.5-.5zM737.9 242.4l2.5 .5-2.5 .5z"/>
<path d="M167.5 265.1l2.5-.5zM167.5 265.1l2.5-.5v1zM191 265.6l2.5-.5zM191 264.6l2.5 .5-2.5 .5zM606.3 272.7l.5 2.5zM606.3 272.7h1l-.5 2.5zM606.8 263l.5 2.5zM606.8 263l.5 2.5h-1zM755.5 263l.5 2.5zM755.5 263l.5 2.5h-1zM534.6 291.3l.5 2.5zM534.6 291.3h1l-.5 2.5z"/>
<path d="M535.1 286.3l.5 2.5zM535.1 286.3l.5 2.5h-1zM110.8 375.2l2.5-.5zM110.8 375.2l2.5-.5v1zM176.8 375.7l2.5-.5zM176.8 374.7l2.5 .5-2.5 .5zM621.6 379.4l2.5-.5zM621.6 379.4l2.5-.5v1zM631.3 379.9l2.5-.5zM631.3 378.9l2.5 .5-2.5 .5zM151.2 382.9l2.5-.5zM151.2 382.9l2.5-.5v1z"/>
<path d="M160.7 391.2l2.5-.5zM160.7 391.2l2.5-.5v1zM170.8 399.7l2.5-.5zM170.8 398.7l2.5 .5-2.5 .5zM176.8 391.7l2.5-.5zM176.8 390.7l2.5 .5-2.5 .5zM176.8 383.4l2.5-.5zM176.8 382.4l2.5 .5-2.5 .5zM179.3 399.2l2.5-.5zM179.3 399.2l2.5-.5v1zM410.7 393l.5 2.5zM410.7 393l.5 2.5h-1z"/>
<path d="M422.7 393l.5 2.5zM422.7 393l.5 2.5h-1zM434.9 393l.5 2.5zM434.9 393l.5 2.5h-1zM755 380.8l.5 2.5zM755 380.8h1l-.5 2.5zM179.3 406.1l2.5-.5zM179.3 406.1l2.5-.5v1zM191 406.6l2.5-.5zM191 405.6l2.5 .5-2.5 .5zM353 412.5l2 1.5zM353 412.5l2 1.5-.7 .7z"/>
<path d="M410.2 401l.5 2.5zM410.2 401h1l-.5 2.5zM422.2 404.7l.5 2.5zM422.2 404.7h1l-.5 2.5zM434.4 409.5l.5 2.5zM434.4 409.5h1l-.5 2.5z"/>
</g>
<!-- layer: Centerline (ANSI) -->
<g fill="none" stroke="#000" stroke-width=".42">
<path d="M108.8 137.5v2.7M182.5 138.3v1.9M182.7 138.3v1.9M373 138.7v16.1M108.8 143.2v3.2h-3.2M112 146.4h-3.2v3.1M115 146.4h61.3M179.3 146.4h6.3M182.5 143.2v6.3M182.7 143.2v3.2h-3.1M185.9 146.4h-3.2v3.1M188.9 146.4h6.9"/>
<path d="M373 157.8v6.3M369.9 161h6.3M373 167.1v44.2M104.5 190.8v3.2h-3.2M107.7 194h-3.2v3.1M110.7 194h68.6M182.3 194h6.4M185.5 190.8v6.3M191.7 194h3.6M104.5 200.1v39.8M185.5 200.1v40.2M365.3 217.5h1.6"/>
<path d="M369.9 217.5h6.3M373 214.3v6.3M105 228.9v3.2h-3.2M105 238.3v1.6M108.2 232.1h-3.2v3.2M111.2 232.1h67.6M181.8 232.1h6.4M185 228.9v6.4M185 238.3v2M191.2 232.1h4.6M373 223.6v16.1M340.8 395.8v1.5"/>
<path d="M116.8 417.3v6.3M129.3 419.1v3.2h-3.2M138.8 419.1v3.2h-3.2M151.2 414.1v2M151.2 419.1v6.4M160.7 413.9v2.2M160.7 419.1v6.4M173.3 413.2v1.1M173.3 417.3v6.3M333.2 403.5h1.5M337.7 403.5h6.3M340.8 400.3v6.4"/>
<path d="M340.8 409.7v1.5M347 403.5h53.8M365.9 404v3.2h-3.1M369.1 407.2h-3.2v3.2M372.1 407.2h6.7M381.8 407.2h6.3M384.9 404v6.4M391.1 407.2h11.7M94.3 420.4h16.3M113.6 420.4h6.3M122.9 420.4h44.2M129.3 428.5v1.2"/>
<path d="M132.5 422.3h-3.2v3.2M135.5 422.3h1.8M138.8 428.5v1.4M142 422.3h-3.2v3.2M144.4 422.3h1.1M148 422.3h6.4M153.3 422.3h1.2M157.5 422.3h6.4M170.1 420.4h6.3M179.4 420.4h16.3"/>
</g>
<g font-size="8.4">
<text x="142" y="133.8">=</text>
<text x="73.8" y="156.3">A</text>
<text x="201" y="169">A</text>
<text x="603.5" y="188.7">PART 6 - CARD MOUNT COMMS SIDE</text>
<text x="73.7" y="227.1">A</text>
<text x="223.3" y="256.7">A</text>
<text x="678" y="256.6">=</text>
<text x="340.4" y="260.7">RIGHT SIDE VIEW</text>
<text x="123.2" y="270.1">TOP VIEW</text>
<text x="473.8" y="308.8">RELIEF CUT</text>
<text x="207.9" y="323.3">PART IS SYMMETRICAL EXCEPT FOR THE HOLE</text>
<text x="207.9" y="333.3">FEATURES MARKED WITH AN 'A'</text>
<text x="141.9" y="411">=</text>
<text x="659.6" y="414.3">BEND LINES</text>
<text x="341.9" y="441.2">DETAIL D</text>
<text x="121.9" y="456">FRONT VIEW</text>
</g>
<g font-size="6.3">
<text x="640.9" y="196.8">MATERIAL: ALUMINUM 6061</text>
<text x="642.5" y="204.3">SIZE: 3.878 x 3.819 x 0.53&quot;</text>
<text x="664.7" y="211.9">SCALE 1 : 1</text>
<text x="358.2" y="268.8">SCALE 1 : 1</text>
<text x="126.1" y="278.2">SCALE 1 : 1</text>
<text x="479.6" y="316.9">SCALE 2 : 1</text>
<text x="649.1" y="422.4">FLAT SIZE: 4.74 x 4.68&quot;</text>
<text x="658.5" y="429.9">THICKNESS: .06&quot;</text>
<text x="666.1" y="437.5">SCALE 1 : 1</text>
<text x="124.3" y="438.2">D</text>
<text x="344.8" y="449.3">SCALE 2 : 1</text>
<text x="130.1" y="464.2">SCALE 1 : 1</text>
<text x="583.8" y="494.4">GENERAL TOLERANCE:</text>
<text x="724.7" y="503.4">CACTUS - 1 METAL COMPONENTS</text>
<text x="583.8" y="505">0.0</text>
<text x="583.8" y="517.4">0.00</text>
<text x="728.1" y="524.9">D</text>
<text x="762.8" y="526.2">CACTUS - 1 - 006</text>
<text x="583.8" y="529.9">0.000 ±0.010&quot;</text>
</g>
<g font-size="6">
<text x="604.4" y="505">±0.030&quot;</text>
<text x="603.9" y="517.4">±0.020&quot;</text>
</g>
<g font-size="4.4">
<text x="654.8" y="478.6">R.P. SMITH</text>
<text x="699.3" y="478">3/6/2017</text>
<text x="751.7" y="479.4">CAPITOL TECHNOLOGY UNIVERSITY</text>
<text x="843.4" y="524.2">1</text>
</g>
<g font-size="4.2">
<text x="52.8" y="24.4">8</text>
<text x="160.8" y="24.4">7</text>
<text x="268.7" y="24.4">6</text>
<text x="376.7" y="24.4">5</text>
<text x="484.6" y="24.4">4</text>
<text x="592.6" y="24.4">3</text>
<text x="700.5" y="24.4">2</text>
<text x="808.5" y="24.4">1</text>
<text x="8.7" y="71.4">D</text>
<text x="852" y="71.4">D</text>
<text x="139.8" y="110.3">3.819</text>
<text x="101.3" y="114.2">.61</text>
<text x="83.9" y="122.5">.484</text>
<text x="170.3" y="120.4">.01</text>
<text x="385.1" y="120.5">.53</text>
<text x="40.3" y="131.5">.12 X 45° Chamfer TYP</text>
<text x="197.9" y="127.1">.424</text>
<text x="212.3" y="130.6">SLOT R.06</text>
<text x="345" y="130.2">.21 TYP</text>
<text x="201.8" y="144.7">.251</text>
<text x="214.7" y="148.2">.53</text>
<text x="316.3" y="149">.59 TYP ALL SIDES</text>
<text x="220.6" y="166.2">1.94</text>
<text x="314.9" y="162.5">.47 TYP TAB WIDTH</text>
<text x="232.4" y="168.5">2.13</text>
<text x="243.3" y="190.7">3.878</text>
<text x="307.7" y="196">+.002</text>
<text x="33.7" y="199.9">MOUNT PART 16 ON ALL</text>
<text x="308.5" y="200.3">- .005</text>
<text x="320.2" y="198.4">THRU TYP X8</text>
<text x="27.7" y="204.9">TAB HOLES, INTERIOR FACE</text>
<text x="8.9" y="211.1">C</text>
<text x="852.2" y="211.1">C</text>
<text x="201" y="217.3">R.24 TYP X4</text>
<text x="221.6" y="229.7">.63</text>
<text x="344.2" y="232.3">.24 TYP</text>
<text x="208.4" y="236.8">.251</text>
<text x="677" y="244.4">4.68</text>
<text x="86.8" y="251.9">.31</text>
<text x="197.4" y="252">.31</text>
<text x="517.9" y="256.1">.06 TYP</text>
<text x="83.9" y="259">.334</text>
<text x="197.9" y="259">.334</text>
<text x="708.9" y="258.4">DOWN 90° R.06</text>
<text x="176.4" y="266.6">1.02</text>
<text x="603.9" y="270.6">.48</text>
<text x="528" y="283.1">.15 TYP</text>
<text x="567.5" y="292.2">DOWN 90° R.06 TYP x6</text>
<text x="751.5" y="325.8">4.74</text>
<text x="8.9" y="350.8">B</text>
<text x="852.2" y="350.8">B</text>
<text x="141.7" y="376.7">2.70</text>
<text x="303.3" y="382.9">M2x0.4 - 6H THRU TYP X4</text>
<text x="594.2" y="380.9">.48 TYP x6</text>
<text x="160.4" y="384.5">1.104</text>
<text x="407.8" y="389.8">.21</text>
<text x="166.3" y="392.8">.730</text>
<text x="185.6" y="400.8">.24</text>
<text x="418.6" y="401.6">.280</text>
<text x="183.4" y="407.6">.56</text>
<text x="431.9" y="404">.37</text>
<text x="371.6" y="429.9">R.04 TYP</text>
<text x="8.9" y="490.5">A</text>
<text x="852.2" y="490.5">A</text>
<text x="812.4" y="532.6">8</text>
<text x="822.9" y="532.6">16</text>
<text x="52.8" y="537.5">8</text>
<text x="160.8" y="537.5">7</text>
<text x="268.7" y="537.5">6</text>
<text x="376.7" y="537.5">5</text>
<text x="484.6" y="537.5">4</text>
<text x="592.6" y="537.5">3</text>
<text x="700.5" y="537.5">2</text>
<text x="808.5" y="537.5">1</text>
</g>
<g font-size="4">
<text x="295.4" y="198.4">⌀.177</text>
<text x="118.5" y="252.1">⌀.13 THRU TYP X5</text>
</g>
<g font-size="3.5">
<text x="654.8" y="473.2">DRAWN</text>
<text x="654.8" y="482.8">CHECKED</text>
<text x="724.7" y="488.9">TITLE</text>
<text x="654.8" y="492.3">QA</text>
<text x="654.8" y="501.8">MFG</text>
<text x="654.8" y="511.4">APPROVED</text>
<text x="726.7" y="517.7">SIZE</text>
<text x="762.8" y="517.7">DWG NO</text>
<text x="841.4" y="517.7">REV</text>
<text x="724.7" y="530.4">SCALE</text>
<text x="737.7" y="531.7">NOTED</text>
<text x="800.9" y="532.6">SHEET</text>
<text x="817.3" y="532.6">OF</text>
</g>
</svg>
